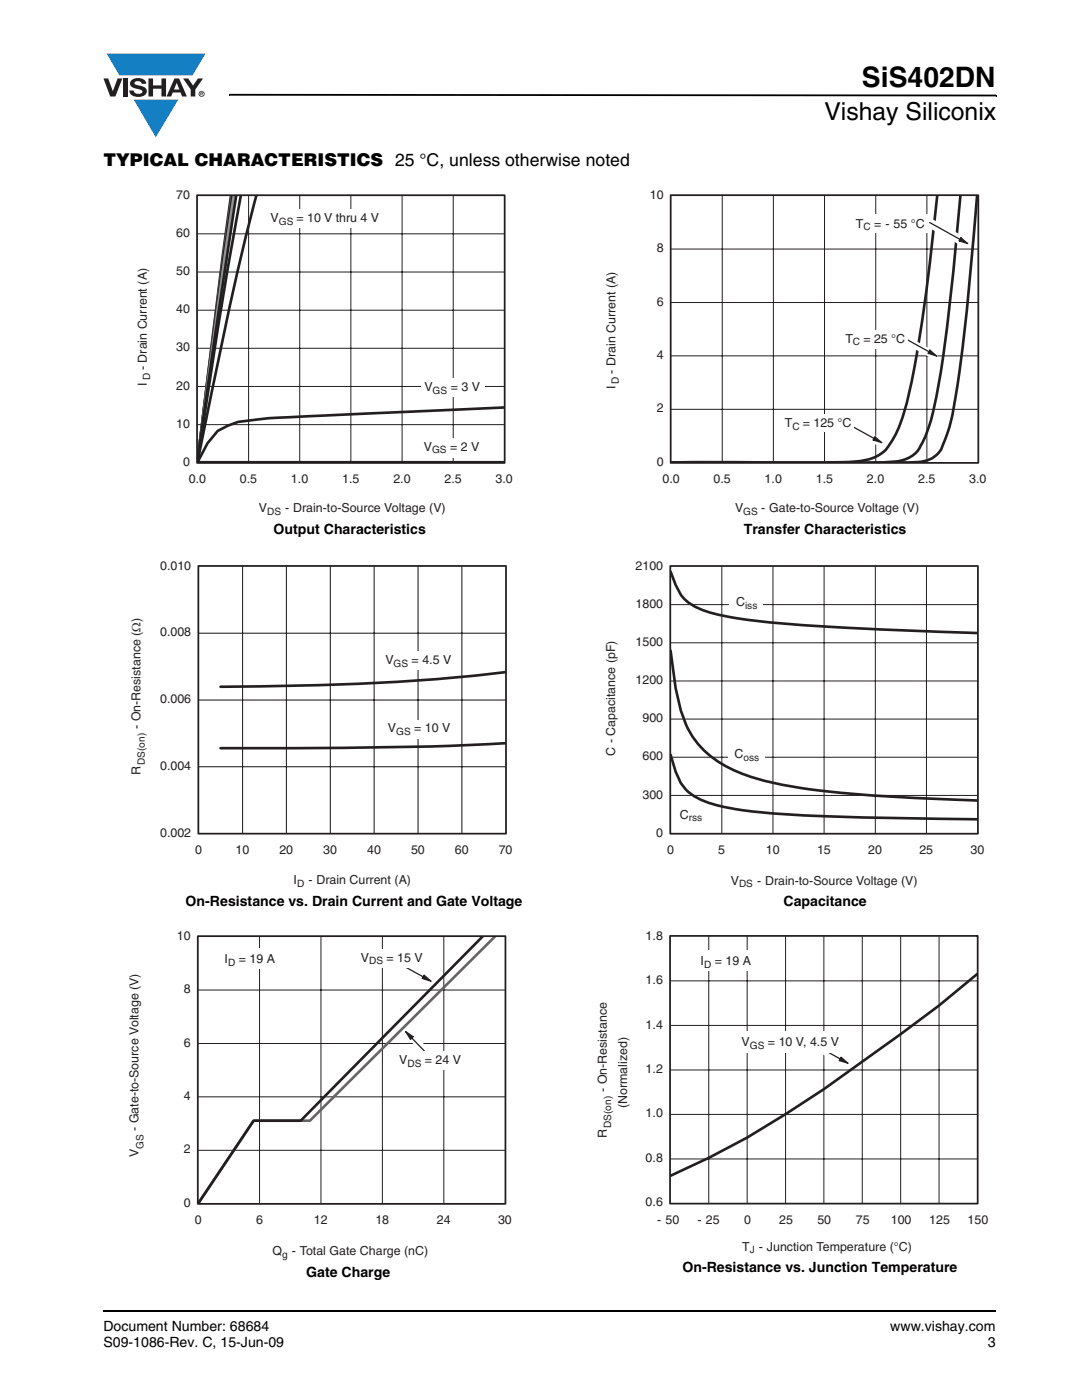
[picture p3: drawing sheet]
<svg xmlns="http://www.w3.org/2000/svg" width="216mm" height="279mm" viewBox="0 0 216 279" stroke-linecap="round" stroke-linejoin="round" font-family="sans-serif">
<path d="M20.5 261.5h.1v.4h-.1z" fill="#000"/>
<path d="M20.6 261.7h178.2" fill="none" stroke="#000" stroke-width=".36"/>
<path d="M20.6 10.7h20.4v16.7h-20.4z" fill="#fff"/>
<g fill="#147fc3">
<path d="M21.3 10.7h19.7l-2.6 4.4h-3.8h-10.8z"/>
<path d="M26.7 19.9h8.9l-4.5 7.5z"/>
</g>
<g fill="#231f20">
<path d="M20.6 15.7h1l.9 2.5 1-2.5h.9l-1.4 3.6h-1z"/>
<path d="M24.6 15.7h.9v3.6h-.9z"/>
<path d="M26.3 16a2.1 2.1 0 0 1 2.8 .3l.1 .4h-.9a.79 .79 0 0 0-.7-.5 .79 .79 0 0 0-.8 .4l.3 .3 1 .2a1.08 1.08 0 0 1 1.2 1.1 1.08 1.08 0 0 1-1.1 1.1 1.73 1.73 0 0 1-2.4-1.2h.9a.96 .96 0 0 0 .8 .6 .96 .96 0 0 0 .9-.4 1.31 1.31 0 0 0-1.2-.6 1.03 1.03 0 0 1-1.1-.6 1.03 1.03 0 0 1 .2-1.1z"/>
<path d="M29.6 15.7h.9v1.3h1.7v-1.3h.9v3.6h-.9v-1.6h-1.7v1.6h-.9z"/>
<path d="M36.5 15.7h1.1l.9 1.4 1-1.4h1l-1.5 2.2v1.4h-.9v-1.4z"/>
<path d="M35.3 16.5l.5 1.4h-1.1zM34.8 15.7l-1.6 3.6h1l.3-.8h1.5l.3 .8h1l-1.6-3.6z"/>
<path d="M39.8 18.7a.46 .46 0 0 1 .9 0 .46 .46 0 0 1-.9 0zM39.6 18.7a.6 .6 0 0 0 1.2 0 .6 .6 0 0 0-1.2 0z"/>
<path d="M40.1 18.5h.2v.2h-.2zM40 18.4v.7h.1v-.3l.4 .3-.2-.3 .2-.2-.1-.2z"/>
</g>
<path d="M45.7 18.7h.2v.4h-.2zM45.9 18.7l152.9 .2v.3l-152.9-.1zM198.8 18.9h.1v.3h-.1z" fill="#000"/>
<path d="M27.2 37.5h75.1v65.6h-75.1z" fill="#fff"/>
<path d="M49.6 39v53.4M59.8 39v53.4M70 39v53.4M80.2 39v53.4M90.4 39v53.4M39.4 54.3h61.3M39.4 46.7h61.3M39.4 77.1h61.3M39.4 69.5h61.3M39.4 61.9h61.3M39.4 84.7h61.3" fill="none" stroke="#231f20" stroke-width=".2"/>
<path d="M46.1 39l-2.7 20-4 33.3M46.4 39l-3.2 22.8-3.8 30.5M47.1 39l-4.2 28.3-3.5 25M48.1 39a1183.1 1183.1 0 0 0-8.7 53.3M51.2 39a908.8 908.8 0 0 0-11.8 53.3M100.7 81.3l-36.8 1.7a144.8 144.8 0 0 0-16.4 1.2l-2 .7-2.1 1.1-2 2.5-2 3.8" fill="none" stroke="#231f20" stroke-width=".53"/>
<path d="M46.3 39l-2.8 20-4.1 33.3" fill="none" stroke="#636366" stroke-width=".53"/>
<path d="M46.7 39l-2.9 20-4.4 33.3" fill="none" stroke="#929497" stroke-width=".53"/>
<path d="M39.4 92.3h61.3" fill="none" stroke="#231f20" stroke-width=".68"/>
<path d="M39.3 39h61.4v53.4h-61.4z" fill="none" stroke="#231f20" stroke-width=".35"/>
<g fill="#fff">
<path d="M53.1 41.8h21.1v3.6h-21.1z"/>
<path d="M84.1 87.4h12.4v3.8h-12.4z"/>
<path d="M84 75.5h12.7v3.7h-12.7z"/>
<path d="M25.8 111.5h76.5v66h-76.5z"/>
</g>
<path d="M48.4 113v53.4M57.1 113v53.4M65.9 113v53.4M74.7 113v53.4M83.4 113v53.4M92.2 113v53.4M39.6 139.7h61.3M39.6 126.4h61.3M39.6 153h61.3" fill="none" stroke="#231f20" stroke-width=".21"/>
<path d="M101 134.1a496.5 496.5 0 0 1-57 3M101 148.3l-11.4 .6a723.8 723.8 0 0 1-30.7 .4h-14.9" fill="none" stroke="#231f20" stroke-width=".53"/>
<path d="M39.6 112.9h61.4v53.5h-61.4z" fill="none" stroke="#231f20" stroke-width=".35"/>
<g fill="#fff">
<path d="M76.9 130h13.8v3.7h-13.8z"/>
<path d="M76.7 143.7h13.1v3.7h-13.1z"/>
<path d="M25.5 185.4h76.6v66.1h-76.6z"/>
</g>
<path d="M39.5 197.6h61.3M51.8 186.9v53.3M64 186.9v53.3M76.3 186.9v53.3M88.6 186.9v53.3M39.5 218.9h61.3M39.5 208.3h61.3M39.5 229.6h61.3" fill="none" stroke="#231f20" stroke-width=".2"/>
<path d="M98.8 186.9l-37 36.8h-11.2l-11.1 16.5" fill="none" stroke="#636366" stroke-width=".53"/>
<path d="M96.3 186.9l-36.3 36.8h-9.4l-11.1 16.5" fill="none" stroke="#231f20" stroke-width=".53"/>
<path d="M39.5 186.8h61.4v53.5h-61.4z" fill="none" stroke="#231f20" stroke-width=".35"/>
<path d="M79.9 191.7l6.5 3.6-.8 1.4-6.4-3.6z" fill-rule="evenodd" fill="#fff"/>
<path d="M84.6 194.6l1.4 1.2-1.7-.5z" fill="#231f20"/>
<path d="M79.9 192.5l4.6 2.5M84.6 194.6l1.4 1.2-1.7-.5z" fill="none" stroke="#231f20" stroke-width=".25"/>
<path d="M71.4 189.4h14.1v3.6h-14.1z" fill="#fff"/>
<path d="M80.4 206.2l1.1-1 5.2 5.3-1.1 1.1z" fill-rule="evenodd" fill="#fff"/>
<path d="M81 205.9l1.4 1-.5 .5z" fill="#231f20"/>
<path d="M81 205.9l1.4 1-.5 .5zM82.1 207.1l3.7 3.8" fill="none" stroke="#231f20" stroke-width=".25"/>
<g fill="#fff">
<path d="M79.1 209.9h15.4v3.7h-15.4z"/>
<path d="M44 189.3h12.3v4.2h-12.3z"/>
<path d="M120.7 37.5h76.1v65.6h-76.1z"/>
</g>
<path d="M144.1 39v53.4M154.3 39v53.4M164.5 39v53.4M174.7 39v53.4M184.9 39v53.4M133.9 49.7h61.3M133.9 71h61.3M133.9 60.4h61.3M133.9 81.7h61.3" fill="none" stroke="#231f20" stroke-width=".2"/>
<path d="M187 39a344.4 344.4 0 0 1-5.8 40.5 25.2 25.2 0 0 1-4.4 10.3 10.6 10.6 0 0 1-7.6 2.4l-35.3 .1h47.8a6.6 6.6 0 0 0 6.1-2.6 43.6 43.6 0 0 0 3.3-12.9 589.4 589.4 0 0 0 3.9-37.8M191.6 39a423.7 423.7 0 0 1-4.8 40.3 27.3 27.3 0 0 1-3.9 10.9 6.8 6.8 0 0 1-4.1 1.9l-4.3 .3M133.9 92.3l12 .1" fill="none" stroke="#231f20" stroke-width=".53"/>
<path d="M133.8 39h61.4v53.4h-61.4z" fill="none" stroke="#231f20" stroke-width=".35"/>
<path d="M180.8 67l6.5 3.6-.7 1.3-6.5-3.6z" fill-rule="evenodd" fill="#fff"/>
<path d="M185.5 69.9l1.4 1.1-1.7-.5z" fill="#231f20"/>
<path d="M180.8 67.7l4.6 2.5M185.5 69.9l1.4 1.1-1.7-.5z" fill="none" stroke="#231f20" stroke-width=".25"/>
<path d="M168.1 65.8h13v3.7h-13z" fill="#fff"/>
<path d="M169.9 84.3l6.4 3.6-.7 1.3-6.5-3.6z" fill-rule="evenodd" fill="#fff"/>
<path d="M174.6 87.2l1.3 1.1-1.7-.5z" fill="#231f20"/>
<path d="M169.9 85l4.6 2.6M174.6 87.2l1.3 1.1-1.7-.5z" fill="none" stroke="#231f20" stroke-width=".25"/>
<g fill="#fff">
<path d="M156.3 82.7h14.1v3.5h-14.1z"/>
<path d="M170 42.8h15.3v3.7h-15.3z"/>
</g>
<path d="M185.8 43.6l7.7 4.3-.9 1.6-7.7-4.3z" fill-rule="evenodd" fill="#fff"/>
<path d="M191.7 47.5l1.4 1.1-1.7-.5z" fill="#231f20"/>
<path d="M185.5 44.4l6.1 3.4M191.7 47.5l1.4 1.1-1.7-.5z" fill="none" stroke="#231f20" stroke-width=".25"/>
<path d="M120.6 111.5h75.8v66h-75.8z" fill="#fff"/>
<path d="M144 113v53.4M154.2 113v53.4M164.4 113v53.4M174.7 113v53.4M184.9 113v53.4M133.8 135.9h61.3M133.8 128.3h61.3M133.8 120.7h61.3M133.8 158.7h61.3M133.8 151.1h61.3M133.8 143.5h61.3" fill="none" stroke="#231f20" stroke-width=".2"/>
<path d="M133.8 114.1l1 2.6a8.4 8.4 0 0 0 5.6 5.1 69.6 69.6 0 0 0 16 2.7l17 1 21.7 .8M133.8 129.9l1 7.5a21.5 21.5 0 0 0 4.9 11.5 24.2 24.2 0 0 0 11.6 6.6 135.4 135.4 0 0 0 26.9 3.5l16.9 .8M133.8 150.6l1 3.4a9.3 9.3 0 0 0 6.8 6.3 76.1 76.1 0 0 0 17.8 2.4l14 .5 21.7 .3" fill="none" stroke="#231f20" stroke-width=".53"/>
<path d="M133.7 113h61.4v53.4h-61.4z" fill="none" stroke="#231f20" stroke-width=".35"/>
<g fill="#fff">
<path d="M145.5 118.1h6.7v3h-6.7z"/>
<path d="M145.2 148.4h7.3v3h-7.3z"/>
<path d="M118.9 185.4h78.3v65.2h-78.3z"/>
</g>
<path d="M133.8 195.8h61.3M141.4 186.8v53.4M149.1 186.8v53.4M156.8 186.8v53.4M164.4 186.8v53.4M172.1 186.8v53.4M179.7 186.8v53.4M187.4 186.8v53.4M133.8 213.5h61.3M133.8 204.6h61.3M133.8 231.3h61.3M133.8 222.4h61.3" fill="none" stroke="#231f20" stroke-width=".2"/>
<path d="M195 194.4l-7.6 6.3-15.4 11.2a218 218 0 0 1-30.6 19.2l-7.6 3.6" fill="none" stroke="#231f20" stroke-width=".53"/>
<path d="M133.7 186.8h61.4v53.4h-61.4z" fill="none" stroke="#231f20" stroke-width=".35"/>
<path d="M138.1 189.7h12.6v4.1h-12.6z" fill="#fff"/>
<path d="M163.1 208.1l6.5 3.6-.8 1.3-6.4-3.5z" fill-rule="evenodd" fill="#fff"/>
<path d="M167.8 211l1.4 1.2-1.7-.5z" fill="#231f20"/>
<path d="M163.1 208.8l4.6 2.6M167.8 211l1.4 1.2-1.7-.5z" fill="none" stroke="#231f20" stroke-width=".25"/>
<path d="M146.8 205.9h22.8v4.2h-22.8z" fill="#fff"/>
<text font-size="5.6" x="172" y="17.4">SiS402DN</text>
<text font-size="4.9" x="164.5" y="24">Vishay Siliconix</text>
<text font-size="3.5" x="20.6" y="33">TYPICAL CHARACTERISTICS 25 °C, unless otherwise noted</text>
<g font-size="2.8">
<text x="54.6" y="106.6">Output Characteristics</text>
<text x="148.4" y="106.6">Transfer Characteristics</text>
<text x="37" y="180.8">On-Resistance vs. Drain Current and Gate Voltage</text>
<text x="156.3" y="180.8">Capacitance</text>
<text x="61.1" y="254.9">Gate Charge</text>
<text x="136.2" y="253.9">On-Resistance vs. Junction Temperature</text>
<text x="20.6" y="265.6">Document Number: 68684</text>
<text x="20.6" y="268.8">S09-1086-Rev. C, 15-Jun-09</text>
<text x="177.7" y="265.6">www.vishay.com</text>
<text x="197.1" y="268.8">3</text>
</g>
<g font-size="2.5" fill="#231f20">
<text x="35.1" y="39.7">70</text>
<text x="129.7" y="39.7">10</text>
<text x="35.1" y="47.3">60</text>
<text x="54" y="44.3">V</text>
<text x="59.2" y="44.3">= 10 V thru 4 V</text>
<text x="170.8" y="45.4">T</text>
<text x="174.4" y="45.4">= - 55 °C</text>
<text x="131" y="50.3">8</text>
<text x="35.1" y="54.9">50</text>
<text x="35.1" y="62.5">40</text>
<text x="131" y="61">6</text>
<text x="35.1" y="70.1">30</text>
<text x="131" y="71.6">4</text>
<text x="168.7" y="68.4">T</text>
<text x="172.3" y="68.4">= 25 °C</text>
<text x="29.3" y="77" transform="rotate(-90 29.3 77)">I</text>
<text x="29.3" y="73.9" transform="rotate(-90 29.3 73.9)">- Drain Current (A)</text>
<text x="35.1" y="77.7">20</text>
<text x="122.8" y="77.7" transform="rotate(-90 122.8 77.7)">I</text>
<text x="122.8" y="74.6" transform="rotate(-90 122.8 74.6)">- Drain Current (A)</text>
<text x="84.7" y="78.1">V</text>
<text x="89.9" y="78.1">= 3 V</text>
<text x="131" y="82.3">2</text>
<text x="35.1" y="85.4">10</text>
<text x="84.6" y="89.9">V</text>
<text x="89.8" y="89.9">= 2 V</text>
<text x="156.6" y="85.2">T</text>
<text x="160.2" y="85.2">= 125 °C</text>
<text x="36.5" y="93">0</text>
<text x="131" y="92.9">0</text>
<text x="37.7" y="96.4">0.0</text>
<text x="47.9" y="96.4">0.5</text>
<text x="58.1" y="96.4">1.0</text>
<text x="68.3" y="96.4">1.5</text>
<text x="78.5" y="96.4">2.0</text>
<text x="88.7" y="96.4">2.5</text>
<text x="98.9" y="96.4">3.0</text>
<text x="132.2" y="96.4">0.0</text>
<text x="142.4" y="96.4">0.5</text>
<text x="152.6" y="96.4">1.0</text>
<text x="162.8" y="96.4">1.5</text>
<text x="173" y="96.4">2.0</text>
<text x="183.2" y="96.4">2.5</text>
<text x="193.4" y="96.4">3.0</text>
<text x="51.7" y="102.2">V</text>
<text x="56.9" y="102.2">- Drain-to-Source Voltage (V)</text>
<text x="146.7" y="102.2">V</text>
<text x="151.9" y="102.2">- Gate-to-Source Voltage (V)</text>
<text x="32" y="113.7">0.010</text>
<text x="126.8" y="113.7">2100</text>
<text x="126.8" y="121.3">1800</text>
<text x="146.9" y="121">C</text>
<text x="32" y="127">0.008</text>
<text x="126.8" y="128.9">1500</text>
<text x="76.9" y="132.5">V</text>
<text x="82.1" y="132.5">= 4.5 V</text>
<text x="126.8" y="136.5">1200</text>
<text x="32" y="140.3">0.006</text>
<text x="28" y="145.5" transform="rotate(-90 28 145.5)">- On-Resistance (Ω)</text>
<text x="77.4" y="146.2">V</text>
<text x="82.6" y="146.2">= 10 V</text>
<text x="128.2" y="144.1">900</text>
<text x="28" y="154.6" transform="rotate(-90 28 154.6)">R</text>
<text x="32" y="153.6">0.004</text>
<text x="122.8" y="150.8" transform="rotate(-90 122.8 150.8)">C - Capacitance (pF)</text>
<text x="128.2" y="151.7">600</text>
<text x="146.6" y="151.3">C</text>
<text x="128.2" y="159.4">300</text>
<text x="32" y="166.9">0.002</text>
<text x="130.9" y="167">0</text>
<text x="135.7" y="163.4">C</text>
<text x="39" y="170.4">0</text>
<text x="47" y="170.4">10</text>
<text x="55.8" y="170.4">20</text>
<text x="64.5" y="170.4">30</text>
<text x="73.3" y="170.4">40</text>
<text x="82" y="170.4">50</text>
<text x="90.8" y="170.4">60</text>
<text x="99.5" y="170.4">70</text>
<text x="133.1" y="170.4">0</text>
<text x="143.3" y="170.4">5</text>
<text x="152.8" y="170.4">10</text>
<text x="163" y="170.4">15</text>
<text x="173.3" y="170.4">20</text>
<text x="183.5" y="170.4">25</text>
<text x="193.7" y="170.4">30</text>
<text x="58.6" y="176.5">I</text>
<text x="61.6" y="176.5">- Drain Current (A)</text>
<text x="145.8" y="176.5">V</text>
<text x="151.1" y="176.5">- Drain-to-Source Voltage (V)</text>
<text x="35.3" y="187.5">10</text>
<text x="72" y="191.9">V</text>
<text x="77.1" y="191.9">= 15 V</text>
<text x="128.8" y="187.5">1.8</text>
<text x="44.8" y="192.3">I</text>
<text x="47.7" y="192.3">= 19 A</text>
<text x="128.8" y="196.4">1.6</text>
<text x="139.8" y="192.6">I</text>
<text x="142.6" y="192.6">= 19 A</text>
<text x="36.7" y="198.2">8</text>
<text x="36.7" y="208.9">6</text>
<text x="128.8" y="205.3">1.4</text>
<text x="148" y="208.8">V</text>
<text x="153.2" y="208.8">= 10 V, 4.5</text>
<text x="165.8" y="208.8">V</text>
<text x="79.6" y="212.4">V</text>
<text x="84.8" y="212.4">= 24 V</text>
<text x="128.8" y="214.2">1.2</text>
<text x="36.7" y="219.5">4</text>
<text x="121.1" y="217.9" transform="rotate(-90 121.1 217.9)">- On-Resistance</text>
<text x="125.1" y="221.1" transform="rotate(-90 125.1 221.1)">(Normalized)</text>
<text x="27.6" y="225.7" transform="rotate(-90 27.6 225.7)">- Gate-to-Source Voltage (V)</text>
<text x="121.1" y="227.2" transform="rotate(-90 121.1 227.2)">R</text>
<text x="128.8" y="223">1.0</text>
<text x="27.6" y="230.8" transform="rotate(-90 27.6 230.8)">V</text>
<text x="36.7" y="230.2">2</text>
<text x="128.8" y="231.9">0.8</text>
<text x="36.7" y="240.8">0</text>
<text x="38.9" y="244.2">0</text>
<text x="51.1" y="244.2">6</text>
<text x="62.6" y="244.2">12</text>
<text x="74.9" y="244.2">18</text>
<text x="87.2" y="244.2">24</text>
<text x="99.4" y="244.2">30</text>
<text x="128.8" y="240.8">0.6</text>
<text x="131.1" y="244.2">- 50</text>
<text x="139.2" y="244.2">- 25</text>
<text x="148.5" y="244.2">0</text>
<text x="155.5" y="244.2">25</text>
<text x="163.1" y="244.2">50</text>
<text x="170.8" y="244.2">75</text>
<text x="177.8" y="244.2">100</text>
<text x="185.4" y="244.2">125</text>
<text x="193.1" y="244.2">150</text>
<text x="54.4" y="250.5">Q</text>
<text x="58.2" y="250.5">- Total Gate Charge (nC)</text>
<text x="148.1" y="249.6">T</text>
<text x="151.4" y="249.6">- Junction Temperature (°C)</text>
</g>
<g font-size="2" fill="#231f20">
<text x="55.6" y="44.8">GS</text>
<text x="172.3" y="45.9">C</text>
<text x="170.2" y="68.9">C</text>
<text x="30" y="75.9" transform="rotate(-90 30 75.9)">D</text>
<text x="123.5" y="76.7" transform="rotate(-90 123.5 76.7)">D</text>
<text x="86.3" y="78.6">GS</text>
<text x="158.1" y="85.8">C</text>
<text x="86.2" y="90.5">GS</text>
<text x="53.3" y="102.7">DS</text>
<text x="148.3" y="102.7">GS</text>
<text x="148.7" y="121.5">iss</text>
<text x="78.5" y="133.1">GS</text>
<text x="79.1" y="146.7">GS</text>
<text x="28.9" y="152.7" transform="rotate(-90 28.9 152.7)">DS(on)</text>
<text x="148.4" y="151.8">oss</text>
<text x="137.4" y="163.9">rss</text>
<text x="59.3" y="177">D</text>
<text x="147.5" y="177.1">DS</text>
<text x="45.5" y="192.8">D</text>
<text x="73.6" y="192.4">DS</text>
<text x="140.5" y="193.1">D</text>
<text x="149.6" y="209.3">GS</text>
<text x="81.3" y="213">DS</text>
<text x="121.9" y="225.1" transform="rotate(-90 121.9 225.1)">DS(on)</text>
<text x="28.6" y="229.3" transform="rotate(-90 28.6 229.3)">GS</text>
<text x="56.3" y="251.1">g</text>
<text x="149.6" y="250.2">J</text>
</g>
</svg>
